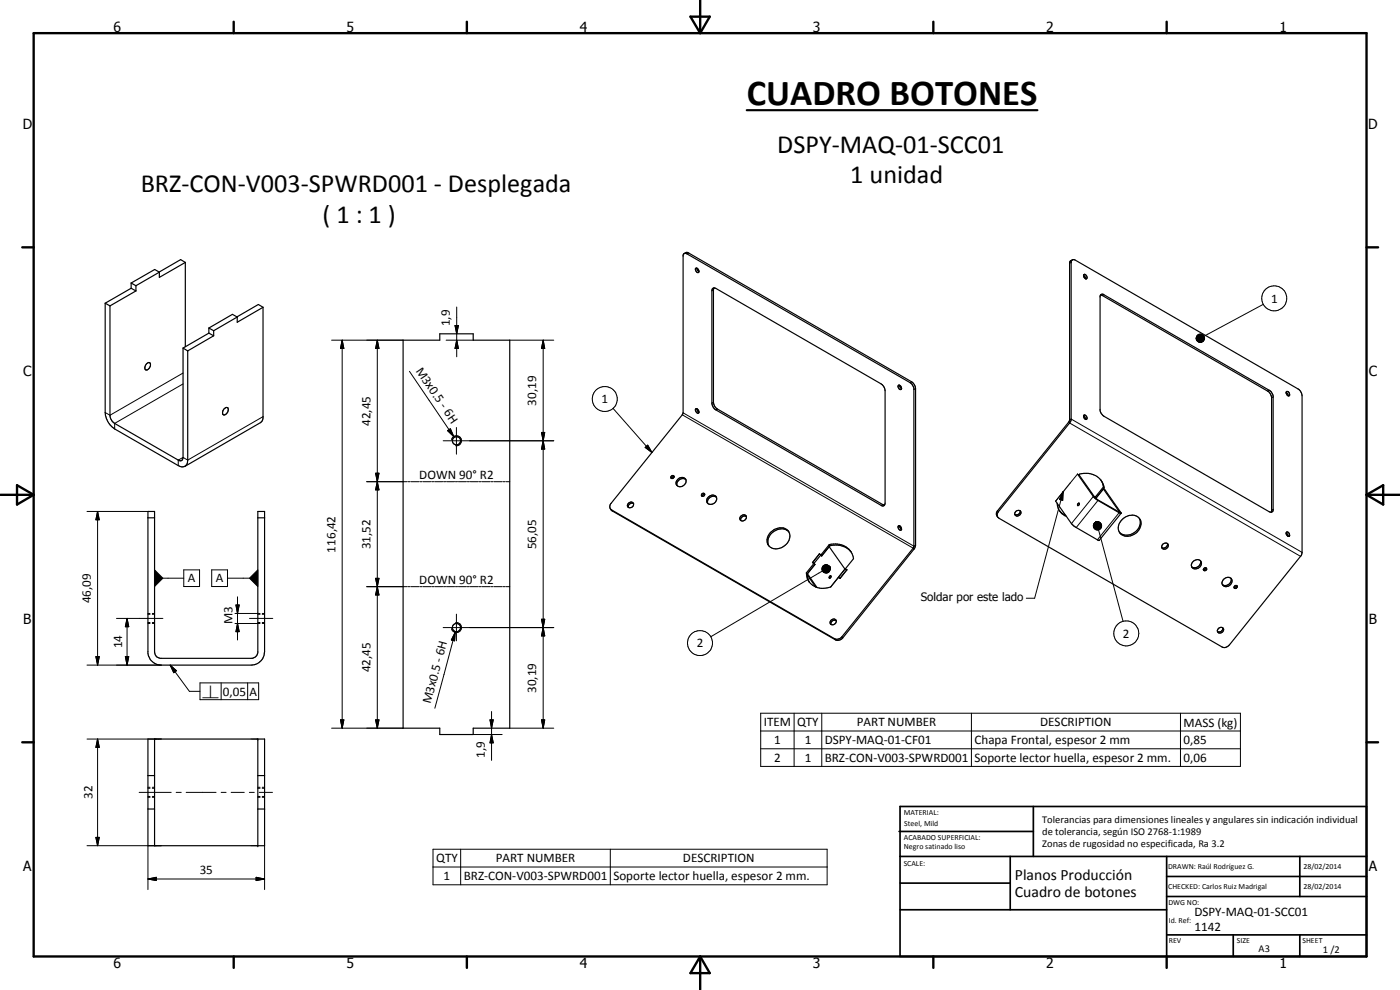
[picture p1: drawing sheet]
<svg xmlns="http://www.w3.org/2000/svg" width="420mm" height="297mm" viewBox="0 0 420 297" stroke-linecap="round" stroke-linejoin="round" font-family="sans-serif">
<g fill="none" stroke="#000" stroke-width=".35">
<path d="M55.6 78.7l-1.4-.8-13.4 7.8M55.6 78.7l-7.8 4.5v-1.5l-1.4-.8-7 4M55.6 78.7v25.3M205.3 76.1l-.3 .5-.1 47.6-21.7 27.1-.2 .7 .2 .7M205.3 76.1l.6-.4 .8 .2 66.9 38.7 1 1.2 .2 .8-.1 47.2-.3 .8-21.5 26.8a1.93 1.93 0 0 1-2.2 .6l-66.9-38.7-.6-.6M205.4 76.1h-.1M205.6 76l68.1 39.3 .6 1.3-.1 47.6-21.7 27.1-.5 .3-1.1 .2-67.7-39.1M321.5 78.3l.6-.4 .6 .1 67.5 39.2 .6 1.5-.1 47.5-.2 .6-21.6 26.7-1.5 .8-.5-.1-67.1-38.7a1.26 1.26 0 0 1-.2-2l21.4-26.6 .5-.9zM321.8 78l-.6 .3-.2 .5v47.5l-21.8 27.1-.2 1 .4 .8M31.6 91l1.4 .8M31.6 91v32.8a6.3 6.3 0 0 0 2.8 4.9l19.1 11a1.74 1.74 0 0 0 2 .2 1.74 1.74 0 0 0 .8-1.9v-32.7M33 91.8v33.1a3.3 3.3 0 0 0 1.4 2.1l19.1 11a.86 .86 0 0 0 1 .2 .86 .86 0 0 0 .4-1v-32.8"/>
<path d="M39.4 84.9l1.4 .8M39.4 84.9v1.6M39.4 86.5l1.4 .8M39.4 86.5l-7.8 4.5M40.8 85.7v1.6M40.8 87.3l-7.8 4.5M62.7 99.9l-7.8 4.5M62.7 98.4l1.4 .8M62.7 98.4v1.5M62.7 99.9l1.4 .9M64.1 99.2v1.6M71.2 95.1l-1.4-.8-7.1 4.1"/>
<path d="M71.2 95.1l-7.1 4.1M78.9 92.2l-7.7 4.5v-1.6M78.9 92.2l-1.4-.8-6.4 3.7M78.9 92.2v33.1l-.2 1-.6 .5-22.6 13.1M208.7 80.6l.2-.1a.82 .82 0 0 1 .7 .4 .82 .82 0 0 1 0 .9 .98 .98 0 0 1-.9-1.2zM209.2 80.5l.2 .7 .4 .3M213.9 86.5h.9l49.6 28.7a2.63 2.63 0 0 1 1.2 2v33.8l-.1 .6-.7 .2-50.6-29.3-.6-1.6v-33.7zM214.3 86.4l-.2 .6v33.7l.6 1.5 50.2 29.2 .6 .1M325.2 82.6l.6 1M325.3 82.4a.82 .82 0 0 1 .8 .4 .82 .82 0 0 1 0 .9 .92 .92 0 0 1-.8-1.3zM330.3 88.5l-.2 34.6 .4 1 .8 .8 49.6 28.6 .6 .2M330.3 88.6l.6 .1 50.1 29.2 .6 1.2-.1 34.6"/>
<path d="M330.3 88.5l.8-.2 50.4 29.3 .6 1.3v34.2l-.6 .6M44 109.1a.62 .62 0 0 1 .6-.4 .62 .62 0 0 1 .6 .5 1.48 1.48 0 0 1-1.5 1.8 1.4 1.4 0 0 1 .3-1.9zM54.9 104.4l1.4 .9M64.1 100.8l-7.8 4.5M121 102.1h11v-1.9h10v1.9h11v116.4h-11v1.9h-10v-1.9h-11zM269.7 115.6a.83 .83 0 0 1 .7 .4 .83 .83 0 0 1 0 .9 .88 .88 0 0 1-.7-1.3zM270 115.6l.1 .5 .5 .5M386 117.7l.5 .5 .1 .5M386 117.6a.67 .67 0 0 1 .9 .3 .67 .67 0 0 1-.2 .9l-.7-.7zM67.3 122.6a.66 .66 0 0 1 1-.3 .66 .66 0 0 1 .1 1 1.2 1.2 0 0 1-1.5 1v-1zM208.7 122.7a.75 .75 0 0 1 .9 .4 .75 .75 0 0 1-.1 .9 1.11 1.11 0 0 1-.8-1.3zM209.2 122.7l.1 .5 .5 .5"/>
<path d="M325.2 124.8l.4 .3 .2 .7M325.3 124.6a.7 .7 0 0 1 .8 .4 .7 .7 0 0 1-.3 .9l-.5-.5zM44.4 153.5h2v42a1.98 1.98 0 0 0 1.6 2h27.7l1-.4 .4-.5 .3-.7v-42.4h2v42a4 4 0 0 1-4 4.1h-27a4.1 4.1 0 0 1-4-3.6zM44.4 155.4h2M77.4 155.4h2M188.5 151.2a.87 .87 0 0 1 .9-.6 .87 .87 0 0 1 .7 .8 .94 .94 0 0 1-.8 .9 .94 .94 0 0 1-1-.7zM190.1 151.1a1.1 1.1 0 0 0-1.6 1.1M202.3 143l-.4 .1-.4 .5M203.3 143.9a1.34 1.34 0 0 1 1.8-.6 1.34 1.34 0 0 1 .7 1.7 1.56 1.56 0 0 1-1.4 1.1 1.56 1.56 0 0 1-1.5-.9l.1-.8zM205.8 143.9a1.7 1.7 0 0 0-1.9 0 1.7 1.7 0 0 0-.7 1.8M211.5 148.3l-.4 .1-.4 .5M212.5 149.2a1.32 1.32 0 0 1 1.8-.5 1.32 1.32 0 0 1 .5 1.8 1.38 1.38 0 0 1-1.7 .8 1.38 1.38 0 0 1-.9-1.6z"/>
<path d="M215 149.2a1.72 1.72 0 0 0-1.9 0 1.72 1.72 0 0 0-.7 1.8M222.2 155a.93 .93 0 0 1 1.6-.4 .93 .93 0 0 1-.5 1.6 .81 .81 0 0 1-1.1-.1 .81 .81 0 0 1 0-1.1zM224 155a1.15 1.15 0 0 0-1.7 1.1M231.1 159.9a3.6 3.6 0 0 1 5.6-.4 3.8 3.8 0 0 1-3.5 5.2 2.68 2.68 0 0 1-2.9-1.6 2.68 2.68 0 0 1 .8-3.2zM236.8 159.6a3.9 3.9 0 0 0-4.5-.2 3.9 3.9 0 0 0-1.7 4l.1 .4M270 157.8l.1 .5 .5 .5M270 157.8l-.2-.1a.72 .72 0 0 0-.1 .9 .72 .72 0 0 0 .8 .3l.1-.2M270 157.8l.6 .9M304.8 153.5l.5-.3a.75 .75 0 0 1 1.1 .3 .93 .93 0 0 1-.7 1.3 .93 .93 0 0 1-1.1-1zM306.1 153.2a1.08 1.08 0 0 1-1.5 1.1M316.8 150.4l5.3 7.3 7.7 4.5 6.7-8.2M317.3 151a4.3 4.3 0 0 0 2.8 3.9"/>
<path d="M318 153.2l1 1 .8 .4M321.1 145l-2 2.6M323.4 142.2l5.3 7.4 7.7 4.5M323.4 151.2l.4-.2-.1 .6-.3 .1zM328.7 149.2l.2 .3 2.2-2.8 4.8 6.9-6.6-3.7-.7-.7M328.7 149.2l-.1 .1M328.7 149.2h.1M330.4 144.1l.7 1.3 .3 1M330.7 144.4a6 6 0 0 0-6.6-2.2l-.3 .3 4.8 6.7M330.7 144.5l.5 1.6M331.2 146.1l.2 .3M331.2 146.1l-2.5 3"/>
<path d="M331.4 146.4l-2.5 3.1-.2-.4M331.6 147l4.9 6.9M336.5 154l-.1 .1M336.5 153.9v.1M336.7 156a3.5 3.5 0 0 1 5.5-.1 3.8 3.8 0 0 1-1.5 4.2 3.8 3.8 0 0 1-4.5 0 2.98 2.98 0 0 1 .5-4.1zM341.9 155.5a3.8 3.8 0 0 1-1.4 4.3 3.8 3.8 0 0 1-4.6-.1M386 159.9l.5 .5 .1 .6M386 159.9v.4l.5 .6M386 159.9a.65 .65 0 0 1 .9-.1 .65 .65 0 0 1 .1 .9l-.1 .3-.4-.1M242 171.9a5 5 0 0 0 7.3 4.2l2.3-2.8M242 171.9l.3 .3M242.3 172.2l.1 1.3 .5 1.3"/>
<path d="M242.3 172.5l2.5 3.6M243.8 168.8l.5 .2M243.9 168.8h.1M244.3 169l.2 .4-2.2 2.8M244.3 169l-2.3 2.9M244.3 169l.2 .3M244.5 169.3h.1M244.5 169.3l-2.2 2.8 2.9 4.2M245.9 166.2l.5 .3M245.9 166.2h.1M245.9 166.2l-2.1 2.6M246.4 166.5l-2.1 2.5"/>
<path d="M246.4 166.5l-.5-.3-2 2.6M246.4 166.5l.2 .3 2.2-2.8 4.8 6.8M248.9 163.4a6.1 6.1 0 0 1 6.2 1.8M248.9 163.4l.2 .3M248.9 163.4l-2.5 3.1M249 172.9l.1-.1a.3 .3 0 0 1 .2 .5 .3 .3 0 0 1-.5 0zM249.1 163.7a6.2 6.2 0 0 1 6 1.5M249.1 163.7l-2.5 3.1-.2-.3M251.6 173.3l.5 .2M251.6 173.2l.1 .1M253.6 170.7l-2 2.5M253.6 170.7l.6 .3-2.1 2.5"/>
<path d="M253.7 170.7l.5 .2-2.1 2.6M253.7 170.7h.1M255.1 165.2l.6 .9 .4 1.5-2.4 3.1M348.9 163.4a.95 .95 0 0 1 1.7 0 .95 .95 0 0 1-1 1.4h-.4a.82 .82 0 0 1-.3-1.4zM350.3 163.1a1.14 1.14 0 0 1-1.6 1.2M357.9 168.7a1.43 1.43 0 0 1 1.4-.9 1.43 1.43 0 0 1 1.3 1.2 1.73 1.73 0 0 1-1.1 1.5 1.73 1.73 0 0 1-1.8-.3 1.29 1.29 0 0 1 .2-1.5zM360.2 168.2a1.7 1.7 0 0 1-.6 1.8 1.7 1.7 0 0 1-1.9 .1M361.3 170.6a.45 .45 0 0 1 .7 .1 .45 .45 0 0 1-.4 .6 .45 .45 0 0 1-.4-.6zM361.9 170.3l-.2 .5-.6 .1M367.3 173.8a1.31 1.31 0 0 1 1.6-.6 1.31 1.31 0 0 1 .7 1.6 1.47 1.47 0 0 1-1.4 1.3 1.47 1.47 0 0 1-1.5-1.3zM369.4 173.5a1.71 1.71 0 0 1-.6 1.8 1.71 1.71 0 0 1-2 .1M371.1 175.7l.2 .3-.3 .5h-.5l-.1-.4"/>
<path d="M371.1 175.7l-.5 .1-.2 .3M371.1 175.7l-.2 .4-.5 .1M249.4 186.1a.85 .85 0 0 1 1.5-.1 .85 .85 0 0 1-.6 1.4l-.2 .1a.76 .76 0 0 1-.9-.5 .76 .76 0 0 1 .2-.9zM250.9 186.2a1.06 1.06 0 0 0-1.1 .1 1.06 1.06 0 0 0-.4 1M365.7 188.6a.83 .83 0 0 1 1-.4 .83 .83 0 0 1 .5 1 .94 .94 0 0 1-.9 .8 .94 .94 0 0 1-1-.8zM367 188.4a1.09 1.09 0 0 1-.5 1 1.09 1.09 0 0 1-1.1 .1M44.4 221.7h35v32h-35zM44.4 232.7h2M46.4 221.7v32M77.4 221.7v32M77.4 232.7h2M44.4 242.7h2"/>
<path d="M77.4 242.7h2"/>
<circle cx="137" cy="132.2" r="1.25"/>
<circle cx="201.8" cy="143.2" r=".48"/>
<circle cx="211" cy="148.5" r=".48"/>
<circle cx="137" cy="188.3" r="1.23"/>
</g>
<g fill="none" stroke="#000" stroke-width=".3">
<path d="M206.7 75.9l-.5 .3M321.5 78.7l-.5 .3M136.6 97.7h1l-.5 2.5zM137.1 92.1v15M214.1 87l-.5 .2M331.3 88.4l-.4 .3M379.1 91.3l-17.8 9.6M54.9 115.2l-20.5 11.8v1.7M54.9 111.9l-21.9 12.7-1.4-.8M99.5 102.1h21.5M102.7 102.1l.5 2.5h-1zM102.7 102.1v116.4"/>
<path d="M113.2 102.1l.5 2.5h-1zM113.2 102.1v116.4M122.9 111.4l13.3 19.6M133.9 102.1h8.1M137.1 102.1l.5 2.5h-1zM153 102.1h13.2M163 102.1l.5 2.5h-1zM163 102.1v116.4M273.6 114.6l-.5 .2M274.8 116.6l-.5 .2M359 101.6l.1 .5zM359 101.3l.1 .8z"/>
<path d="M359.1 101.8v.3zM359.1 101v1.1zM359.1 102.1l.4 .4zM359.1 102.1l.6 .5zM359.1 102.1l.9 .6zM359.1 102.1l1.1 .6zM359.1 102.1l1.4 .6zM359.1 102.1l1.7 .5-.3 .1zM359.1 102.1l1.9 .4-.2 .1zM359.1 102.1l2.1 .2-.2 .2zM359.1 102.1h2.2l-.1 .2zM359.1 102.1l2.4-.3-.2 .3z"/>
<path d="M359.1 102.1l2.4-.6v.3zM359.1 102.1l2.4-.8v.2zM359.1 102.1l2.3-1.1 .1 .3zM359.1 102.1l2.2-1.3 .1 .2zM359.1 102.1l2-1.5 .2 .2zM359.1 102.1l1.8-1.7 .2 .2zM359.1 102.2h2.2M359.1 101.9h2.4M359.2 100.8l-.1 1.3zM359.4 100.6l.2-.2-.5 1.7zM359.4 100.6l-.3 1.5zM359.6 100.4l.2-.1-.7 1.8z"/>
<path d="M359.8 100.3l.3-.1-1 1.9zM360.1 100.2h.3l-1.3 1.9zM360.4 100.2l.2 .1-1.5 1.8zM360.6 100.3l.3 .1-1.8 1.7zM380.9 117.1l-.5 .2M382.1 119.1l-.5 .3M78.9 125l-22.6 13-1.4-.8-1.4 .8v1.7M133 132.2h33.2M134.3 129.2l.9-.5 1 2.3zM135.5 132a1.5 1.5 0 0 1 1.8-1.2 1.5 1.5 0 0 1 1.2 1.7 1.5 1.5 0 0 1-1.8 1.2M137 128.3v8M162.5 129.8h1l-.5 2.4z"/>
<path d="M163 132.2l.5 2.5h-1zM184 122.5l11.7 13.3M193.6 134.2l.8-.6 1.3 2.2zM204.8 124.5l69.3 40 .2 .3M205 123.9l69.3 40 .5-.3M214.1 120.7l-.5 .2M215.3 122.7l-.5 .3M320.7 126.6l69.6 40.3M321 126l.5-.3 69.3 40M26.1 153.5h18.3M29.3 153.5l.5 2.5h-1zM29.3 153.5v46.1"/>
<path d="M110.1 144.5h12.1M112.7 142h1l-.5 2.5zM113.2 144.5l.5 2.5h-1zM122.5 144.5h.6M123.3 144.5h2.5M126 144.5h.6M126.9 144.5h2.4M129.6 144.5h.6M130.5 144.5h2.4M133.1 144.5h.7M134 144.5h2.4M136.7 144.5h.6"/>
<path d="M137.6 144.5h2.4M140.2 144.5h.7M141.1 144.5h2.4M143.8 144.5h.6M144.7 144.5h2.4M147.4 144.5h.6M148.2 144.5h2.5M150.9 144.5h.6M151.8 144.5h1.2M183.5 153l.3 .3M264.9 151.4l-.5 .2M299.4 153.2l.2 .3"/>
<path d="M319.1 147.6l-.2 2.5-.9-.2zM319.1 147.6l-2.3 2.8M319.1 147.6l-8.6 31.9h-2.5M323.8 142.5l-.4-.3-2.3 2.8M328.2 157.3l.8-.7-.8 .9zM328.4 157l.6-.4zM328.4 157l.6-.4-.8 .7zM328.6 156.8l.4-.2zM328.6 149.2l-.5-.2-6.5 8.1M328.9 156.6v2.4M329 156.6l-.9 1.2zM329 156.6l-.8 1.4-.1-.2z"/>
<path d="M329 156.6l-.8 1.7v-.3zM329 156.6l-.6 1.9-.2-.2zM329 156.6l-.4 2.1-.2-.2zM329 156.6l-.3 2.3-.1-.2zM329 156.6v2.4l-.3-.1zM329 156.6l.3 2.4h-.3zM329 156.6l.6 2.4h-.3zM329 156.6l.8 2.4h-.2zM329 156.6l1.1 2.2-.3 .2zM329 156.6l1.3 2.1-.2 .1zM329 156.6l1.4 1.9-.1 .2zM329 156.6l1.5 1.6-.1 .3z"/>
<path d="M329 156.6l1.6 1.3-.1 .3zM329 156.6l1.6 1v.3zM329 156.6l1.6 .8v.2zM329 156.6l1.4 .5 .2 .3zM329 156.6l1.4 .5zM329 156.6l1.1 .2 .2 .2zM329 156.6l1.1 .2zM329 156.6h.8zM329 156.6h.6zM329 156.6l.3-.1zM329.2 156.6v2.4M329.3 149.9l.2 .3-6.5 8.1"/>
<path d="M329.7 159l7.3 27.4M331.2 146.7l.4 .3M335.6 153.5l.3 .3-6.6 8.2M335.8 153.6l.5 .1M382.1 152.8l-.5 .3M46.4 171l2.5 2.5-2.5 2.5zM48.9 173.5h6.2M55.1 171h4.8v5h-4.8zM63.5 171h4.8v5h-4.8zM68.3 173.5h6.6M71.3 179.1v12.9M77.4 171v5l-2.5-2.5z"/>
<path d="M110.1 176h12.1M112.7 173.5h1l-.5 2.5zM112.7 173.5l1 5h-1l1-5zM113.2 176l.5 2.5h-1zM122.5 176h.6M123.3 176h2.5M126 176h.6M126.9 176h2.4M129.6 176h.6M130.5 176h2.4M133.1 176h.7M134 176h2.4"/>
<path d="M136.7 176h.6M137.6 176h2.4M140.2 176h.7M141.1 176h2.4M143.8 176h.6M144.7 176h2.4M147.4 176h.6M148.2 176h2.5M150.9 176h.6M151.8 176h1.2M246.5 166.8h.1M246.7 170.4l2.3-.3-2.3 .6z"/>
<path d="M246.7 170.7l2.3-.6-2.3 .8zM246.7 170.9l2.3-.8-2.3 1.1zM246.7 171.2l2.3-1.1-2.1 1.3zM246.8 170.2l2.2-.1-2.3 .3zM246.8 170.1h2.2M246.8 171.3l-33.5 19.8M246.9 169.9l2.1 .2-2.2 .1zM246.9 171.4l2.1-1.3-1.9 1.5zM247.1 169.7l.2-.1 1.7 .5zM247.1 169.7l1.9 .4-2.1-.2zM247.1 171.6l1.9-1.5-1.7 1.7zM247.3 169.6l.3-.1 1.4 .6z"/>
<path d="M247.6 169.5l1.4 .6zM247.9 169.5l1.1 .6zM248.1 169.5l.9 .6zM248.4 169.5l.6 .6zM248.6 169.7l.4 .4zM249 170.1l-1.4 1.8-.3-.1zM249 170.1l-1.2 1.9-.2-.1zM249 170.1l-.9 1.9h-.3zM249 170.1l-.6 1.8-.3 .1zM249 170.1l-.4 1.6-.2 .2zM249 170.1l-.2 1.5-.2 .1zM249 170.1l-.2 1.5z"/>
<path d="M249 170.1v1.3zM249 170.1l.1 1zM249 170.1l.1 .8zM249 170.1l.1 .5zM249 170.1l.1 .2zM253.6 170.7l-4.4 5.4M26.1 199.6h22.3M28.8 197h1l-.5 2.6zM35 185.5h13.9M37.6 197h1l-.5 2.6zM38.1 185.5l.5 2.5h-1zM38.1 185.5v14.1"/>
<path d="M44.4 184.3h.6M44.4 186.8h.6M44.4 184.1h.6M44.4 187.1h.6M45.7 184.3h.7M45.7 186.8h.7M45.7 184.1h.7M45.7 187.1h.7M51.1 199.6l1.8 1.7-.8 .5zM51.1 199.6l5.7 7.8h3.2M70.5 184.1h7.6M70.5 187.1h7.6"/>
<path d="M70.8 181.5h1l-.5 2.6zM71.3 187.1l.5 2.4h-1zM74.9 185.5h7M77.4 184.3h.7M77.4 186.8h.7M78.7 184.3h.7M78.7 186.8h.7M78.7 184.1h.7M78.7 187.1h.7M133 188.3h33.2M136.6 189.7l-.2 2.6-.9-.3zM136.6 189.7l-6.1 22.8"/>
<path d="M136.7 186.8a1.49 1.49 0 0 1 1.8 1.2 1.49 1.49 0 0 1-1.2 1.7 1.49 1.49 0 0 1-1.8-1.1M137 184.3v8M162.5 185.8h1l-.5 2.5zM163 188.3l.5 2.5h-1zM250.5 191.6l.2 .4M252.7 191.1l.2 .3M60 204.9h17.6v5h-17.6zM66.4 204.9v5M74.3 204.9v5M99.5 218.5h21.5M102.2 216h1l-.5 2.5zM112.7 216h1l-.5 2.5z"/>
<path d="M147.1 216h.9l-.5 2.5zM147.5 213.5v14.6M153 218.5h13.2M162.5 216h1l-.5 2.5zM228.3 214h144v16h-144zM228.3 219.3h144M238.3 214v16M246.6 214v16M291.5 214v16M354.3 214v16M26.1 221.7h22.3M29.3 221.7l.5 2.5h-1z"/>
<path d="M29.3 221.7v32M41.8 237.7h9.6M44.4 236.5h.6M44.4 239h.6M44.4 236.2h.6M44.4 239.2h.6M45.7 236.5h.7M45.7 239h.7M45.7 236.2h.7M45.7 239.2h.7M52.9 237.7h1.5M55.9 237.7h8.9"/>
<path d="M66.4 237.7h1.4M69.4 237.7h3.9M74.8 237.7h1.5M77.4 236.5h.7M77.4 239h.7M77.4 236.2h.7M77.4 239.2h.7M77.8 237.7h4M78.7 236.5h.7M78.7 239h.7M78.7 236.2h.7M78.7 239.2h.7"/>
<path d="M142 220.4h8.7M147.5 220.4l.5 2.5h-.9zM228.3 224.7h144M26.1 253.7h22.3M28.8 251.2h1l-.5 2.5zM44.4 253.7v13.2M79.4 253.7v13.2M130 254.8h118.2v10.7h-118.2zM138.2 254.8v10.7M183.2 254.8v10.7M44.4 263.7l2.5-.5v1zM44.4 263.7h35"/>
<path d="M76.9 263.2l2.5 .5-2.5 .5zM130 260.1h118.2"/>
<circle cx="382.4" cy="89.5" r="3.7"/>
<circle cx="181.5" cy="119.7" r="3.8"/>
<circle cx="210.1" cy="192.9" r="3.8"/>
<circle cx="338" cy="190" r="3.7"/>
</g>
<g fill="#000">
<circle cx="77.4" cy="221.7" r=".18"/>
<circle cx="77.4" cy="253.7" r=".18"/>
</g>
<g fill="none" stroke="#000" stroke-width=".71">
<path d="M10.1 9.9h400v277.1h-400zM70.1 6.5v3.4M140.1 6.5v3.4M207.2 5h5.8l-2.9 4.9zM210.1 0v9.9M280.1 6.5v3.4M350.1 6.5v3.4M6.7 74.2h3.4M410.1 74.2h3.5M.1 148.5h10M5.1 145.6l5 2.9-5 2.9zM410.1 148.5h10"/>
<path d="M410.1 148.5l5-2.9v5.8zM6.7 222.7h3.4M410.1 222.7h3.5M70.1 287v3.4M140.1 287v3.4M210.1 287v10M210.1 287l2.9 5h-5.8zM280.1 287v3.4M350.1 287v3.4"/>
</g>
<g fill="none" stroke="#000" stroke-width=".51">
<path d="M269.8 249.5h40.3M270.1 242h140v45h-140zM270.1 257h140M303.2 257v16M310.1 242v15M350.1 257v30M390.1 257v12M270.1 265h33.1M270.1 273h80M350.1 269h60M350.1 263h60M350.1 280.5h60"/>
<path d="M370.1 280.5v6.5M390.1 280.5v6.5"/>
</g>
<g fill="#000">
<path d="M136.6 97.7h1l-.5 2.5zM102.7 102.1l.5 2.5h-1zM113.2 102.1l.5 2.5h-1zM137.1 102.1l.5 2.5h-1zM163 102.1l.5 2.5h-1zM359.1 102.1l.4 .4zM359.1 102.1l.6 .5zM359.1 102.1l.9 .6zM359.1 102.1l1.1 .6zM359.1 102.1l1.4 .6zM359.1 102.1l1.7 .5-.3 .1zM359.1 102.1l1.9 .4-.2 .1z"/>
<path d="M359.1 102.1l2.4-.6v.3zM359.1 102.1l2.4-.8v.2zM359.1 102.1l2.3-1.1 .1 .3zM359.1 102.1l2.2-1.3 .1 .2zM359.1 102.1l2-1.5 .2 .2zM359.1 102.1l1.8-1.7 .2 .2zM360.6 100.3l.3 .1-1.8 1.7zM360.4 100.2l.2 .1-1.5 1.8zM360.1 100.2h.3l-1.3 1.9zM359.8 100.3l.3-.1-1 1.9zM359.6 100.4l.2-.1-.7 1.8zM359.4 100.6l.2-.2-.5 1.7z"/>
<path d="M359.4 100.6l-.3 1.5zM359.2 100.8l-.1 1.3zM359.1 101v1.1zM359 101.3l.1 .8zM359 101.6l.1 .5zM359.1 101.8v.3zM134.3 129.2l.9-.5 1 2.3zM162.5 129.8h1l-.5 2.4zM163 132.2l.5 2.5h-1zM193.6 134.2l.8-.6 1.3 2.2zM29.3 153.5l.5 2.5h-1zM112.7 142h1l-.5 2.5z"/>
<path d="M113.2 144.5l.5 2.5h-1zM319.1 147.6l-.2 2.5-.9-.2zM328.6 156.8l.4-.2zM328.4 157l.6-.4zM328.4 157l.6-.4-.8 .7zM328.2 157.3l.8-.7-.8 .9zM329 156.6l-.9 1.2zM329 156.6l-.8 1.4-.1-.2zM329 156.6l-.8 1.7v-.3zM329 156.6l-.6 1.9-.2-.2zM329 156.6l-.4 2.1-.2-.2zM329 156.6l-.3 2.3-.1-.2z"/>
<path d="M329 156.6l.6 2.4h-.3zM329 156.6l.8 2.4h-.2zM329 156.6l1.1 2.2-.3 .2zM329 156.6l1.3 2.1-.2 .1zM329 156.6l1.4 1.9-.1 .2zM329 156.6l1.5 1.6-.1 .3zM329 156.6l1.6 1.3-.1 .3zM329 156.6l1.6 1v.3zM329 156.6l1.6 .8v.2zM329 156.6l1.4 .5 .2 .3zM329 156.6l1.4 .5zM329 156.6l1.1 .2 .2 .2z"/>
<path d="M329 156.6l1.1 .2zM329 156.6h.8zM329 156.6h.6zM329 156.6l.3-.1zM46.4 171l2.5 2.5-2.5 2.5zM77.4 171v5l-2.5-2.5zM112.7 173.5h1l-.5 2.5zM113.2 176l.5 2.5h-1zM248.6 169.7l.4 .4zM248.4 169.5l.6 .6zM248.1 169.5l.9 .6zM247.9 169.5l1.1 .6z"/>
<path d="M247.6 169.5l1.4 .6zM247.3 169.6l.3-.1 1.4 .6zM247.1 169.7l.2-.1 1.7 .5zM246.7 170.4l2.3-.3-2.3 .6zM246.7 170.7l2.3-.6-2.3 .8zM246.7 170.9l2.3-.8-2.3 1.1zM246.7 171.2l2.3-1.1-2.1 1.3zM246.9 171.4l2.1-1.3-1.9 1.5zM247.1 171.6l1.9-1.5-1.7 1.7zM249 170.1l-1.4 1.8-.3-.1zM249 170.1l-1.2 1.9-.2-.1zM249 170.1l-.9 1.9h-.3z"/>
<path d="M249 170.1l-.6 1.8-.3 .1zM249 170.1l-.4 1.6-.2 .2zM249 170.1l-.2 1.5-.2 .1zM249 170.1l-.2 1.5zM249 170.1v1.3zM249 170.1l.1 1zM249 170.1l.1 .8zM249 170.1l.1 .5zM249 170.1l.1 .2zM28.8 197h1l-.5 2.6zM37.6 197h1l-.5 2.6zM38.1 185.5l.5 2.5h-1z"/>
<path d="M70.8 181.5h1l-.5 2.6zM71.3 187.1l.5 2.4h-1zM136.6 189.7l-.2 2.6-.9-.3zM162.5 185.8h1l-.5 2.5zM163 188.3l.5 2.5h-1zM51.1 199.6l1.8 1.7-.8 .5zM102.2 216h1l-.5 2.5zM112.7 216h1l-.5 2.5zM147.1 216h.9l-.5 2.5zM162.5 216h1l-.5 2.5zM29.3 221.7l.5 2.5h-1zM147.5 220.4l.5 2.5h-.9z"/>
<path d="M28.8 251.2h1l-.5 2.5zM44.4 263.7l2.5-.5v1zM76.9 263.2l2.5 .5-2.5 .5z"/>
</g>
<path d="M359.1 102.3h2.1" fill="none" stroke="#000" stroke-width=".42"/>
<path d="M246.9 169.9h2.1" fill="none" stroke="#000" stroke-width=".34"/>
<path d="M246.7 170.2h2.3" fill="none" stroke="#000" stroke-width=".38"/>
<path d="M224.1 33.1h87.3" fill="none" stroke="#000" stroke-width=".63"/>
<text font-size="11" x="224.1" y="31.5">CUADRO BOTONES</text>
<g font-size="7.9">
<text x="233.2" y="45.9">DSPY-MAQ-01-SCC01</text>
<text x="42.2" y="57.7">BRZ-CON-V003-SPWRD001 - Desplegada</text>
<text x="255.2" y="54.9">1 unidad</text>
<text x="96.8" y="66.8">( 1 : 1 )</text>
</g>
<g font-size="4.7">
<text x="304.6" y="263.9">Planos Producción</text>
<text x="304.6" y="269.3">Cuadro de botones</text>
</g>
<g font-size="4.2">
<text x="34" y="9.6">6</text>
<text x="104" y="9.6">5</text>
<text x="174" y="9.6">4</text>
<text x="244" y="9.6">3</text>
<text x="314" y="9.6">2</text>
<text x="384" y="9.6">1</text>
<text x="6.8" y="38.7">D</text>
<text x="410.6" y="38.7">D</text>
<text x="7" y="112.9">C</text>
<text x="410.8" y="112.9">C</text>
<text x="7" y="187.1">B</text>
<text x="410.8" y="187.1">B</text>
<text x="7" y="261.4">A</text>
<text x="410.8" y="261.4">A</text>
<text x="34" y="290.4">6</text>
<text x="104" y="290.4">5</text>
<text x="174" y="290.4">4</text>
<text x="244" y="290.4">3</text>
<text x="314" y="290.4">2</text>
<text x="384" y="290.4">1</text>
</g>
<g font-size="3.9">
<text x="381.5" y="90.8">1</text>
<text x="135" y="97.9" transform="rotate(-90 135 97.9)">1,9</text>
<text x="124.7" y="111.2" transform="rotate(56 124.7 111.2)">M3x0.5 - 6H</text>
<text x="160.9" y="121.7" transform="rotate(-90 160.9 121.7)">30,19</text>
<text x="180.5" y="121">1</text>
<text x="111.2" y="127.8" transform="rotate(-90 111.2 127.8)">42,45</text>
<text x="125.8" y="143.8">DOWN 90° R2</text>
<text x="100.7" y="165.8" transform="rotate(-90 100.7 165.8)">116,42</text>
<text x="111.2" y="164.8" transform="rotate(-90 111.2 164.8)">31,52</text>
<text x="160.9" y="164.8" transform="rotate(-90 160.9 164.8)">56,05</text>
<text x="56.4" y="174.8">A</text>
<text x="64.8" y="174.8">A</text>
<text x="125.8" y="175.3">DOWN 90° R2</text>
<text x="27.3" y="181" transform="rotate(-90 27.3 181)">46,09</text>
<text x="69.8" y="187.3" transform="rotate(-90 69.8 187.3)">M3</text>
<text x="337" y="191.3">2</text>
<text x="36.6" y="194.6" transform="rotate(-90 36.6 194.6)">14</text>
<text x="209.1" y="194.2">2</text>
<text x="111.2" y="201.7" transform="rotate(-90 111.2 201.7)">42,45</text>
<text x="66.9" y="208.7">0,05</text>
<text x="74.9" y="208.7">A</text>
<text x="160.9" y="207.9" transform="rotate(-90 160.9 207.9)">30,19</text>
<text x="129.2" y="211.4" transform="rotate(-75 129.2 211.4)">M3x0.5 - 6H</text>
<text x="229.2" y="217.9">ITEM</text>
<text x="239.2" y="217.9">QTY</text>
<text x="257.1" y="217.9">PART NUMBER</text>
<text x="312.2" y="217.9">DESCRIPTION</text>
<text x="355.2" y="218.1">MASS (kg)</text>
<text x="145.5" y="227.4" transform="rotate(-90 145.5 227.4)">1,9</text>
<text x="232.3" y="223.3">1</text>
<text x="241.5" y="223.3">1</text>
<text x="247.5" y="223.3">DSPY-MAQ-01-CF01</text>
<text x="292.4" y="223.3">Chapa Frontal, espesor 2 mm</text>
<text x="355.2" y="223.3">0,85</text>
<text x="232.3" y="228.6">2</text>
<text x="241.5" y="228.6">1</text>
<text x="247.5" y="228.6">BRZ-CON-V003-SPWRD001</text>
<text x="292.4" y="228.6">Soporte lector huella, espesor 2 mm.</text>
<text x="355.2" y="228.6">0,06</text>
<text x="27.8" y="239.7" transform="rotate(-90 27.8 239.7)">32</text>
<text x="59.9" y="262.2">35</text>
<text x="130.9" y="258.7">QTY</text>
<text x="148.8" y="258.7">PART NUMBER</text>
<text x="205" y="258.7">DESCRIPTION</text>
<text x="133.1" y="264.1">1</text>
<text x="139.2" y="264.1">BRZ-CON-V003-SPWRD001</text>
<text x="184.1" y="264.2">Soporte lector huella, espesor 2 mm.</text>
<text x="358.5" y="275">DSPY-MAQ-01-SCC01</text>
<text x="358.5" y="279.4">1142</text>
</g>
<text font-size="3.5" x="276.3" y="180.5">Soldar por este lado</text>
<text font-size="3.3" x="60.6" y="209.3">b</text>
<g font-size="3.1">
<text x="312.7" y="246.8">Tolerancias para dimensiones lineales y angulares sin indicación individual</text>
<text x="312.7" y="250.4">de tolerancia, según ISO 2768-1:1989</text>
<text x="312.7" y="254">Zonas de rugosidad no especificada, Ra 3.2</text>
<text x="377.7" y="285.6">A3</text>
<text x="397" y="285.9">1 /2</text>
</g>
<g font-size="2.4">
<text x="271.2" y="244.4">MATERIAL:</text>
<text x="271.3" y="252">ACABADO SUPERFICIAL:</text>
<text x="271.4" y="247.9">Steel, Mild</text>
<text x="271.3" y="254.6">Negro satinado liso</text>
<text x="271.2" y="259.7">SCALE:</text>
<text x="350.6" y="260.8">DRAWN: Raúl Rodríguez G.</text>
<text x="391.2" y="260.6">28/02/2014</text>
<text x="350.6" y="266.9">CHECKED: Carlos Ruiz Madrigal</text>
<text x="391.2" y="266.7">28/02/2014</text>
<text x="350.6" y="271.4">DWG NO:</text>
<text x="350.8" y="276.9">Id. Ref:</text>
<text x="350.8" y="282.8">REV</text>
<text x="371.2" y="282.9">SIZE</text>
<text x="390.9" y="282.9">SHEET</text>
</g>
</svg>
